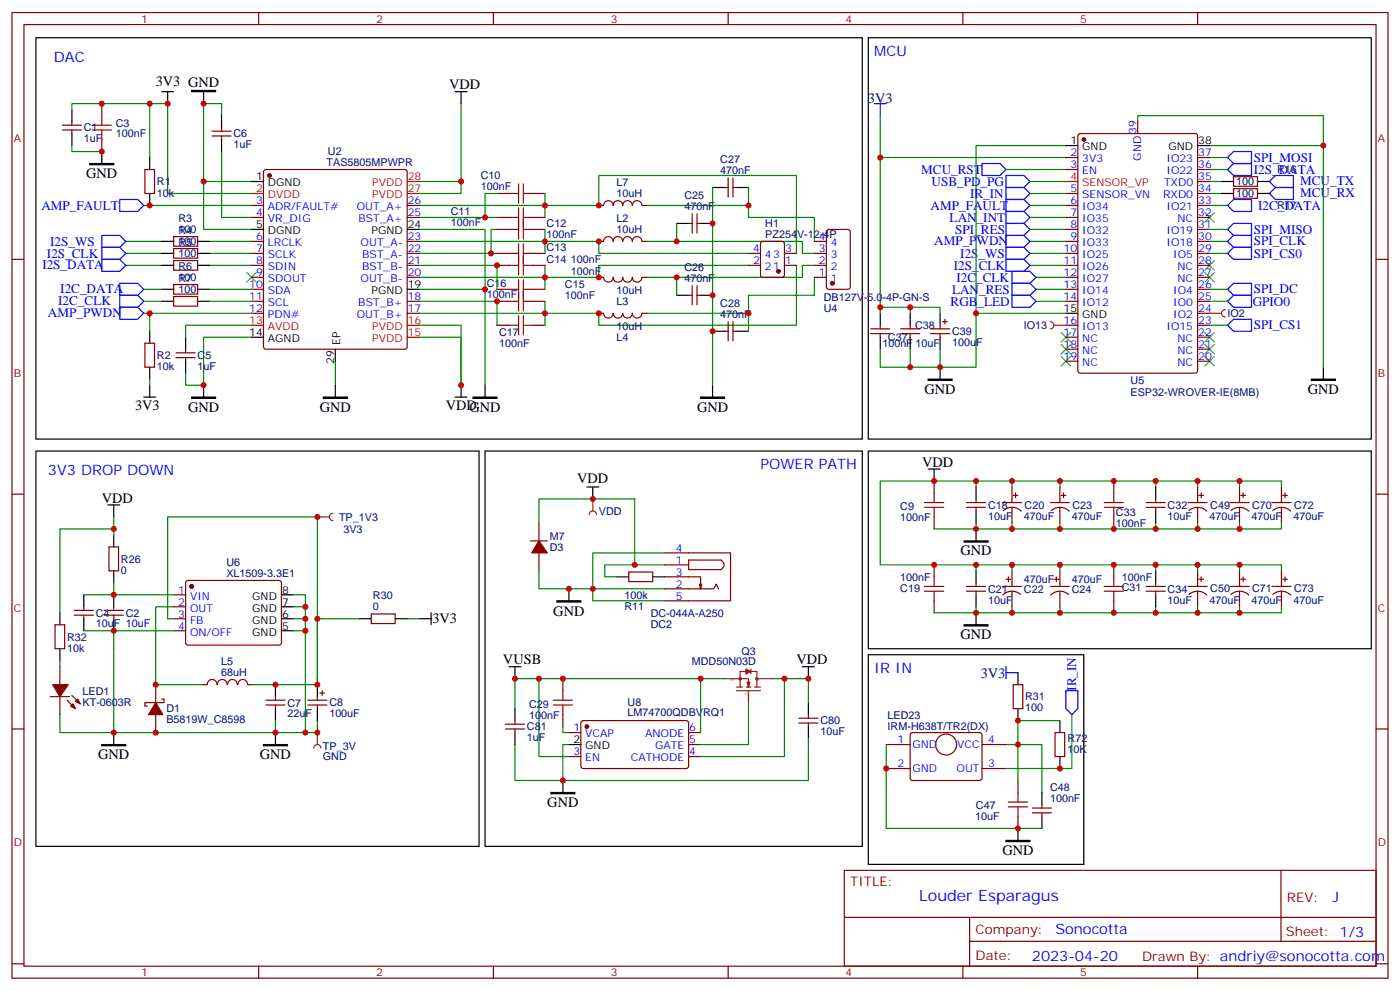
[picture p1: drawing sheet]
<svg xmlns="http://www.w3.org/2000/svg" width="412mm" height="292mm" viewBox="0 0 412 292" stroke-linecap="round" stroke-linejoin="round" font-family="sans-serif">
<g fill="none" stroke="#870000" stroke-width=".35">
<path d="M3.5 3.7h405.4v284.3h-405.4zM7.1 7.2h398.2v277.3h-398.2zM76.2 3.7v3.5M145.3 3.7v3.5M214.5 3.7v3.5M283.6 3.7v3.5M352.8 3.7v3.5M18.3 38.3h5.7M18.3 36.9h5.7M21.2 35.8v1.1M21.2 38.3v1M30 30.5v3.5"/>
<path d="M62.4 38.6h5.7M65.3 37.6v1M317.7 39.5l.5-.2h33.9l.6 .5 .1 69.4-.5 .6-34.1 .1-.6-.5-.1-69.4zM335.1 35.8v3.5M30 41.1v3.5M42.7 49.9h2.8v7.1h-2.8zM62.4 40h5.7M65.3 40v1.1M77.8 50.1l.5-.2h40.9l.5 .2 .2 .5v51.5l-.2 .5-.5 .2h-40.9l-.5-.2-.2-.5v-51.5zM146.4 57h3.5M157 57h3.5M213.4 55.2h1.1"/>
<path d="M214.5 52.4v5.6M215.9 52.4v5.6M215.9 55.2h1.1M314 57h3.5M314 46.4h3.5M314 49.9h3.5M352.8 57h3.5M352.8 46.4h3.5M352.8 49.9h3.5M352.8 53.4h3.5M363.4 52h7v2.9h-7zM363.4 55.6h7v2.8h-7z"/>
<path d="M3.5 76.4h3.6M51.2 69.7h7v2.8h-7zM51.2 73.2h7v2.8h-7zM51.2 76.7h7v2.9h-7zM74.1 60.5h3.5M74.1 64h3.5M74.1 71.1h3.5M74.1 74.6h3.5M74.1 78.1h3.5M119.9 60.5h3.6M119.9 64h3.6M119.9 71.1h3.6"/>
<path d="M119.9 74.6h3.6M119.9 78.1h3.6M146.4 64h3.5M146.4 74.6h3.5M146.4 78.1h3.5M146.4 67.6h3.5M157 64h3.5M157 74.6h3.5M157 78.1h3.5M157 67.6h3.5M202.8 65.8h1.1M203.9 63v5.6"/>
<path d="M205.3 63v5.6M205.3 65.8h1.1M314 60.5h3.5M314 64h3.5M314 71.1h3.5M314 74.6h3.5M314 78.1h3.5M314 67.6h3.5M352.8 60.5h3.5M352.8 64h3.5M352.8 71.1h3.5M352.8 74.6h3.5"/>
<path d="M352.8 78.1h3.5M352.8 67.6h3.5M405.3 76.4h3.6M51.2 83.8h7v2.8h-7zM51.2 87.3h7v2.8h-7zM74.1 81.7h3.5M74.1 85.2h3.5M74.1 88.7h3.5M74.1 92.3h3.5M119.9 81.7h3.6M119.9 88.7h3.6M119.9 92.3h3.6"/>
<path d="M146.4 85.2h3.5M146.4 88.7h3.5M146.4 95.8h3.5M157 85.2h3.5M157 88.7h3.5M157 95.8h3.5M202.8 87h1.1M203.9 84.1v5.7M205.3 84.1v5.7M205.3 87h1.1M213.4 97.5h1.1M214.5 94.7v5.7"/>
<path d="M215.9 94.7v5.7M215.9 97.5h1.1M256.5 98.2h5.6M256.5 96.8h5.6M259.3 95.8v1M259.3 98.2v1.1M265.3 98.2h5.6M265.3 96.8h5.6M268.1 95.8v1M268.1 98.2v1.1M274.1 98.2h5.7M274.1 96.8h5.7"/>
<path d="M276.9 95.8v1M276.9 98.2v1.1M277.6 94.7h1.4M278.3 94v1.4M314 81.7h3.5M314 85.2h3.5M314 88.7h3.5M314 95.8h3.5M314 99.3h3.5M352.8 81.7h3.5M352.8 85.2h3.5M352.8 88.7h3.5"/>
<path d="M352.8 92.3h3.5M352.8 95.8h3.5M352.8 99.3h3.5M42.7 101.1h2.8v7h-2.8zM51.9 105.3h5.6M51.9 103.9h5.6M54.7 102.8v1.1M54.7 105.3v1.1M314 102.8h3.5M314 106.4h3.5M352.8 102.8h3.5M352.8 106.4h3.5"/>
<path d="M3.5 145.5h3.6M156.3 159.3h4.9M158.7 154v5.3M275.2 141.6v3.6M275.2 152.2v3.6M295.3 148h5.6M295.6 150.4a3.8 3.8 0 0 1 5.2 .1M298.1 143.4v4.6M298.1 149.4v4.6M298.4 145.9h1.5M299.2 145.2v1.4M309.4 148h5.6"/>
<path d="M309.7 150.4a3.8 3.8 0 0 1 5.2 .1M312.2 143.4v4.6M312.2 149.4v4.6M312.6 145.9h1.4M313.3 145.2v1.4M328.1 141.6v3.6M328.1 152.2v3.6M405.3 145.5h3.6M51.2 175.2h3.5M51.2 178.7h3.5M54.9 171.1l.5-.2 27.1 .1 .4 .6-.1 17.9-.6 .5-27.1-.1-.4-.6v-17.7zM158.7 162.8v5.3"/>
<path d="M185.2 168.5h7.1v2.8h-7.1zM275.2 166.3v3.6M275.2 176.9v3.5M295.3 172.7h5.6M296.3 170.6h1.4M297 169.9v1.4M298.1 168.1v4.6M298.1 174.1v4.6M300.6 175.1a3.8 3.8 0 0 0-5.2 .1M309.4 172.7h5.6M310.4 170.6h1.5M311.1 169.9v1.4"/>
<path d="M312.2 168.1v4.6M312.2 174.1v4.6M314.7 175.1a3.8 3.8 0 0 0-5.2 .1M328.1 166.3v3.6M328.1 176.9v3.5M51.2 182.2h3.5M51.2 185.7h3.5M3.5 214.7h3.6M78.3 207.6h5.7M78.3 206.2h5.7M81.1 205.1v1.1M81.1 207.6v1.1"/>
<path d="M405.3 214.7h3.6M248.7 256.3h156.6v28.2h-156.6zM377.3 256.3v20.9M248.7 270.1h156.5M285.6 277.2h119.6M285.6 270.1v14.2M3.5 283.8h3.6M76.2 284.5v3.5M145.3 284.5v3.5M214.5 284.5v3.5M283.6 284.5v3.5M352.8 284.5v3.5"/>
<path d="M405.3 283.8h3.6"/>
</g>
<g fill="none" stroke="#000" stroke-width=".35">
<path d="M10.6 11.1h243.4v118.2h-243.4zM255.8 11.1h148.1v118.2h-148.1zM21.2 32.3v3.5M21.2 39.3v3.6M47.6 27h3.6M49.4 27v3.5M60 27v3.5M65.3 34v3.6M134.1 27h3.5M135.8 27v3.5M30 44.6v3.6M44.1 46.4v3.5"/>
<path d="M44.1 57v3.5M65.3 41.1v3.5M74.1 53.4h3.5M209.9 55.2h3.5M217 55.2h3.5M314 42.9h3.5M352.8 42.9h3.5M359.8 53.4h3.6M359.8 57h3.6M370.4 53.4h3.5M370.4 57h3.5M47.6 71.1h3.6"/>
<path d="M47.6 74.6h3.6M47.6 78.1h3.6M58.2 71.1h3.5M58.2 74.6h3.5M58.2 78.1h3.5M74.1 67.6h3.5M119.9 67.6h3.6M199.3 65.8h3.5M206.4 65.8h3.5M44.1 97.5v3.6M47.6 85.2h3.6M47.6 88.7h3.6"/>
<path d="M54.7 99.3v3.5M58.2 85.2h3.5M58.2 88.7h3.5M74.1 99.3h3.5M119.9 85.2h3.6M199.3 87h3.5M206.4 87h3.5M209.9 97.5h3.5M217 97.5h3.5M259.3 92.3v3.5M259.3 99.3v3.5M268.1 92.3v3.5"/>
<path d="M268.1 99.3v3.5M276.9 92.3v3.5M276.9 99.3v3.5M314 92.3h3.5M42.3 116.9h3.6M44.1 108.1v3.6M44.1 113.4v3.5M54.7 106.4v3.5M60 113.4v3.5M98.8 102.8v3.6M98.8 113.4v3.5M134.1 116.9h3.5"/>
<path d="M135.8 113.4v3.5M142.9 113.4v3.5M209.9 113.4v3.5M276.9 108.1v3.6M389.8 108.1v3.6M10.6 132.8h130.5v116.4h-130.5zM142.9 132.8h111.1v116.4h-111.1zM255.8 132.8h148.1v58.2h-148.1zM273.4 138.1h3.5M275.2 138.1v3.5M172.9 143.4h3.5M174.6 143.4v3.5"/>
<path d="M287.5 155.8v3.5M82.9 178.7h3.5M82.9 175.2h3.5M181.7 169.9h3.5M192.3 169.9h3.5M82.9 182.2h3.5M82.9 185.7h3.5M123.5 182.2h3.5M127 180.4v3.6M287.5 180.4v3.6M33.5 215.7v3.6M81.1 201.6v3.5"/>
<path d="M81.1 208.7v3.5M81.1 215.7v3.6"/>
</g>
<g fill="none" stroke="#008700" stroke-width=".35">
<path d="M44.1 30.5h-22.9v1.8M65.3 34v-3.5h-5.3v22.9h14.1M135.8 30.5v26.5h-12.3M259.3 34v12.4h54.7M335.1 35.8v-1.8h54.7v74.1M21.2 42.9v1.7h8.8M44.1 46.4v-15.9h5.3v26.5h24.7M60 53.4v14.2h14.1M65.3 44.6v19.4h8.8M123.5 53.4h12.3M146.4 57h-3.5v7M160.5 57v7"/>
<path d="M209.9 55.2v58.2M220.5 55.2v5.3M259.3 46.4v45.9M296.3 49.9h17.7M314 42.9h-26.5v49.4M356.3 46.4h5.3M356.3 53.4h3.5M356.3 57h3.5M356.3 42.9h33.5M356.3 49.9h5.3M37 78.1h10.6M37 74.6h10.6"/>
<path d="M37 71.1h10.6M42.3 60.5h31.8M61.7 78.1h12.4M61.7 74.6h12.4M61.7 71.1h12.4M123.5 74.6h22.9M123.5 71.1h52.9v3.5h44.1M123.5 60.5h52.9v-8.8h58.2v22.9M123.5 67.6h19.4v17.6M123.5 78.1h22.9v7.1M123.5 64h22.9M146.4 67.6h-1.8v7"/>
<path d="M160.5 67.6v7M160.5 78.1v7.1M190.5 71.1h45.9v3.5h3.5M190.5 60.5h30v3.5h19.4v7.1M199.3 65.8v5.3M220.5 78.1h-44.1v3.6h-52.9M234.6 78.1v17.7h-58.2v-3.5h-52.9M239.9 78.1h-3.5v3.6h-45.9M303.4 71.1h10.6M303.4 78.1h10.6M303.4 74.6h10.6M303.4 64h10.6"/>
<path d="M303.4 60.5h10.6M303.4 67.6h10.6M356.3 74.6h5.3M356.3 71.1h5.3M356.3 60.5h5.3M356.3 67.6h5.3M42.3 92.3h31.8M42.3 85.2h5.3M42.3 88.7h5.3M44.1 92.3v5.2M61.7 85.2h12.4M61.7 88.7h12.4"/>
<path d="M74.1 99.3h-14.1v14.1h-5.3v-3.5M74.1 95.8h-19.4v3.5M123.5 88.7h22.9v7.1M123.5 95.8h12.3v17.6v-14.1h-12.3M123.5 85.2h19.4v28.2M160.5 88.7v7.1M199.3 81.7v5.3M220.5 92.3v5.2M239.9 81.7v5.3h-19.4v5.3h-30M259.3 90.5h8.8v1.8M268.1 90.5h8.8v1.8M305.2 85.2h8.8"/>
<path d="M305.2 88.7h8.8M305.2 81.7h8.8M314 92.3h-26.5v15.8h-10.6v-5.3M356.3 85.2h5.3M356.3 88.7h5.3M356.3 95.8h5.3M44.1 111.7v1.7M98.8 106.4v7M259.3 102.8v5.3h8.8M268.1 102.8v5.3h8.8M33.5 152.2v1.8M158.7 154v-7.1h28.3v19.4h8.8"/>
<path d="M287.5 141.6v1.8M287.5 154v1.8M298.1 154v1.8h-22.9M298.1 143.4v-1.8h-38.8v24.7h28.2v1.8M298.1 141.6h14.1v1.8M312.2 154v1.8h-14.1M312.2 141.6h28.2v1.8M340.4 154v1.8h-28.2M24.7 175.2h26.5M51.2 178.7h-5.3v22.9h14.1M86.4 175.2h3.6v40.5M86.4 178.7h3.6"/>
<path d="M158.7 168.1v5.3h37.1M287.5 166.3h10.6v1.8M287.5 178.7v1.7h-12.3M298.1 166.3h14.1v1.8M298.1 178.7v1.7h-10.6M312.2 178.7v1.7h-14.1M312.2 166.3h28.2v1.8M340.4 178.7v1.7h-28.2M24.7 185.7h26.5M33.5 185.7v30h47.6M49.4 182.2h1.8M86.4 182.2h3.6"/>
<path d="M86.4 185.7h3.6M93.5 182.2v19.4h-19.4M81.1 212.2v3.5M93.5 212.2v3.5h-12.4"/>
</g>
<g fill="none" stroke="#00f" stroke-width=".35">
<path d="M257.5 30.5h3.6M259.3 30.5v3.5M35.3 58.7h5.3l1.7 1.8-1.7 1.8h-5.3zM289.3 48.2h5.3l1.7 1.7-1.7 1.8h-5.3zM296.3 58.7h5.3l1.8 1.8-1.8 1.8h-5.3zM361.6 46.4l1.8-1.8h5.3v3.6h-5.3zM361.6 49.9l1.8-1.7h5.3v3.5h-5.3zM373.9 57l1.8-1.8h5.3v3.5h-5.3zM373.9 53.4l1.8-1.7h5.3v3.5h-5.3zM30 76.4h5.3l1.7 1.7-1.7 1.8h-5.3zM30 72.8h5.3l1.7 1.8-1.7 1.8h-5.3zM30 69.3h5.3l1.7 1.8-1.7 1.7h-5.3z"/>
<path d="M296.3 65.8h5.3l1.8 1.8-1.8 1.7h-5.3zM296.3 76.4h5.3l1.8 1.7-1.8 1.8h-5.3zM296.3 72.8h5.3l1.8 1.8-1.8 1.8h-5.3zM296.3 69.3h5.3l1.8 1.8-1.8 1.7h-5.3zM296.3 62.3h5.3l1.8 1.7-1.8 1.8h-5.3zM298.1 79.9h5.3l1.8 1.8-1.8 1.7h-5.3zM361.6 74.6l1.8-1.8h5.3v3.6h-5.3zM361.6 71.1l1.8-1.8h5.3v3.5h-5.3zM361.6 60.5l1.8-1.8h5.3v3.6h-5.3zM361.6 67.6l1.8-1.8h5.3v3.5h-5.3zM35.3 90.5h5.3l1.7 1.8-1.7 1.7h-5.3zM35.3 87h5.3l1.7 1.7-1.7 1.8h-5.3z"/>
<path d="M35.3 83.4h5.3l1.7 1.8-1.7 1.8h-5.3zM298.1 87h5.3l1.8 1.7-1.8 1.8h-5.3zM298.1 83.4h5.3l1.8 1.8-1.8 1.8h-5.3zM361.6 85.2l1.8-1.8h5.3v3.6h-5.3zM361.6 95.8l1.8-1.8h5.3v3.5h-5.3zM361.6 88.7l1.8-1.7h5.3v3.5h-5.3z"/>
</g>
<path d="M56.4 26.6h7.1v.4h-7.1zM26.5 48.2h7v.3h-7zM56.4 116.9h7.1v.4h-7.1zM95.2 116.9h7.1v.4h-7.1zM139.3 116.9h7.1v.4h-7.1zM206.4 116.9h7v.4h-7zM273.4 111.7h7.1v.3h-7.1zM386.3 111.7h7v.3h-7zM284 159.3h7v.3h-7zM284 184h7v.3h-7zM30 219.3h7v.3h-7zM77.6 219.3h7.1v.3h-7.1z" fill="#000" stroke="#000" stroke-width=".35"/>
<g fill="none" stroke="#3c3" stroke-width=".35">
<path d="M354.9 62.6l2.8 2.8M354.9 76.7l2.8 2.9M357.7 62.6l-2.8 2.8M357.7 76.7l-2.8 2.9M72.7 80.3l2.8 2.8M75.5 80.3l-2.8 2.8M312.6 97.9l2.8 2.8M315.4 97.9l-2.8 2.8M354.9 97.9l2.8 2.8M354.9 80.3l2.8 2.8M357.7 97.9l-2.8 2.8M357.7 80.3l-2.8 2.8"/>
<path d="M312.6 105l2.8 2.8M312.6 101.4l2.8 2.8M315.4 105l-2.8 2.8M315.4 101.4l-2.8 2.8M354.9 101.4l2.8 2.8M354.9 105l2.8 2.8M357.7 101.4l-2.8 2.8M357.7 105l-2.8 2.8"/>
</g>
<g fill="#870000" stroke="#870000" stroke-width=".35">
<path d="M158.7 159.3l2.5 3.5h-4.6z"/>
<circle cx="79.4" cy="51.7" r=".53"/>
<circle cx="319.3" cy="41.1" r=".53"/>
<circle cx="56.4" cy="172.7" r=".53"/>
</g>
<path d="M74.1 57h3.5M119.9 57h3.6M119.9 53.4h3.6M314 53.4h3.5M74.1 95.8h3.5M119.9 95.8h3.6M119.9 99.3h3.6" fill="none" stroke="#f00" stroke-width=".35"/>
<g fill="none" stroke="#a10000" stroke-width=".35">
<path d="M27.2 38.3h5.6M27.2 36.9h5.6M30 34v2.9M30 38.3v2.8M149.9 57h2.9M152.8 54.2v5.6M154.2 57h2.8M154.2 54.2v5.6M149.9 64h2.9M149.9 74.6h2.9M149.9 67.6h2.9M149.9 78.1h2.9"/>
<path d="M152.8 61.2v9.2M152.8 71.8v9.2M154.2 61.2v9.2M154.2 71.8v9.2M154.2 64h2.8M154.2 74.6h2.8M154.2 67.6h2.8M154.2 78.1h2.8M149.9 88.7h2.9M149.9 95.8h2.9M149.9 85.2h2.9M152.8 82.4v9.1"/>
<path d="M152.8 93v5.6M154.2 82.4v9.1M154.2 93v5.6M154.2 88.7h2.8M154.2 95.8h2.8M154.2 85.2h2.8M272.3 149.4h5.7M272.3 148h5.7M275.2 145.2v2.8M275.2 149.4v2.8M325.3 149.4h5.6M325.3 148h5.6"/>
<path d="M328.1 145.2v2.8M328.1 149.4v2.8M272.3 172.7h5.7M272.3 174.1h5.7M275.2 169.9v2.8M275.2 174.1v2.8M325.3 172.7h5.6M325.3 174.1h5.6M328.1 169.9v2.8M328.1 174.1v2.8"/>
</g>
<path d="M93.5 152.2h3.5M98.1 151.2a1.06 1.06 0 0 0-1.1 1 1.06 1.06 0 0 0 1.1 1.1" fill="none" stroke="#8c2424" stroke-width=".35"/>
<circle cx="93.5" cy="152.2" r=".18" fill="#8c2424"/>
<path d="M93.5 215.7v3.6M92.4 220.3a1.06 1.06 0 0 1 1.1-1 1.06 1.06 0 0 1 1 1" fill="none" stroke="#8c2424" stroke-width=".35"/>
<circle cx="93.5" cy="215.7" r=".18" fill="#8c2424"/>
<g fill="none" stroke="#008700" stroke-width=".35">
<path d="M303.4 57h10.6M33.5 155.8h-15.9v24.6M33.5 154v3.5M340.4 141.6h12.4v1.8M352.8 154v1.8h-12.4M352.8 141.6h12.3v1.8M365.1 141.6h12.4v1.8M365.1 154v1.8M377.5 154v1.8h-24.7M33.5 171.6v3.6M187 166.3h-8.8v3.6h3.5M340.4 166.3h12.4v1.8"/>
<path d="M352.8 178.7v1.7h-12.4M352.8 166.3h12.3v1.8M365.1 166.3h12.4v1.8M365.1 178.7v1.7h-12.3M377.5 178.7v1.7h-12.4M17.6 194.6v1.7M49.4 182.2v-30h44.1v30h12.3M93.5 182.2v19.4M119.9 182.2h3.6M17.6 210.4v5.3h15.9"/>
</g>
<path d="M31.7 148.7h3.6M33.5 148.7v3.5M33.5 157.5v3.5M33.5 168.1v3.5M17.6 180.4v3.6M17.6 191v3.6M105.8 182.2h3.6M116.4 182.2h3.5" fill="none" stroke="#000" stroke-width=".35"/>
<g fill="none" stroke="#870000" stroke-width=".35">
<path d="M220.5 78.1h3.5M220.5 74.6h3.5M224.2 71.3l.5-.2h5.7l.6 .4 .1 9.5-.5 .6-5.9 .1-.6-.5-.1-9.4zM231.1 78.1h3.5M231.1 74.6h3.5M239.9 78.1h3.5M239.9 74.6h3.5M239.9 71.1h3.5M243.7 67.8l.4-.2h5.7l.6 .4 .1 16.5-.5 .6-5.9 .1-.6-.5-.1-16.4zM239.9 81.7h3.5M350 148h5.6M350.2 150.4a3.8 3.8 0 0 1 5.3 .1"/>
<path d="M352.8 143.4v4.6M352.8 149.4v4.6M353.1 145.9h1.4M353.8 145.2v1.4M362.3 148h5.6M362.6 150.4a3.8 3.8 0 0 1 5.2 .1M365.1 143.4v4.6M365.1 149.4v4.6M365.5 145.9h1.4M366.2 145.2v1.4M374.6 148h5.7M374.9 150.4a3.8 3.8 0 0 1 5.3 .1"/>
<path d="M377.5 143.4v4.6M377.5 149.4v4.6M377.8 145.9h1.4M378.5 145.2v1.4M32.1 161h2.8v7.1h-2.8zM195.8 162.8h19.4v14.1h-19.4M195.8 169.9h10.6v3.5M195.8 173.4h14.5l.7-1.4 .7 1.4M195.8 166.3h7M202.8 164.9h9.6l.6 .6a1.64 1.64 0 0 1-.6 2.2h-9.6zM206 172l.4 1.4M206.7 172l-.3 1.4"/>
<path d="M350 172.7h5.6M350.2 175.1a3.8 3.8 0 0 1 5.3 .1M352.8 168.1v4.6M352.8 174.1v4.6M353.1 170.6h1.4M353.8 169.9v1.4M362.3 172.7h5.6M362.6 175.1a3.8 3.8 0 0 1 5.2 .1M365.1 168.1v4.6M365.1 174.1v4.6M365.5 170.6h1.4M366.2 169.9v1.4"/>
<path d="M374.6 172.7h5.7M374.9 175.1a3.8 3.8 0 0 1 5.3 .1M377.5 168.1v4.6M377.5 174.1v4.6M377.8 170.6h1.4M378.5 169.9v1.4M16.2 184h2.8v7h-2.8zM17.6 196.3v5.3M109.4 180.8h7v2.8h-7zM14.8 205.1h5.7M17.6 205.1v5.3M19.8 206.2l2.4 2.5"/>
<path d="M21.2 204.8l2.4 2.5"/>
</g>
<g fill="#870000" stroke="#870000" stroke-width=".35">
<path d="M20.8 208l.7-.7 .7 1.4z"/>
<path d="M22.2 206.6l.7-.8 .7 1.5z"/>
<path d="M15.5 201.6h4.6l-2.5 3.5z"/>
<circle cx="229.3" cy="79.9" r=".53"/>
<circle cx="245.2" cy="83.4" r=".53"/>
</g>
<path d="M296.3 55.2h5.3l1.8 1.8-1.8 1.7h-5.3z" fill="none" stroke="#00f" stroke-width=".35"/>
<path d="M309.4 94.7a1.06 1.06 0 0 1 1 1.1 1.06 1.06 0 0 1-1 1M310.4 95.8h3.6" fill="none" stroke="#8c2424" stroke-width=".35"/>
<circle cx="314" cy="95.8" r=".18" fill="#8c2424"/>
<path d="M356.3 92.3h3.5M360.9 91.2a1.06 1.06 0 0 0-1.1 1.1 1.06 1.06 0 0 0 1.1 1" fill="none" stroke="#8c2424" stroke-width=".35"/>
<circle cx="356.3" cy="92.3" r=".18" fill="#8c2424"/>
<g fill="none" stroke="#870000" stroke-width=".35">
<path d="M176.4 71.1h1.4a1.41 1.41 0 0 1 1.4-1.4 1.41 1.41 0 0 1 1.4 1.4 1.41 1.41 0 0 1 1.4-1.4 1.41 1.41 0 0 1 1.4 1.4 1.41 1.41 0 0 1 1.5-1.4 1.41 1.41 0 0 1 1.4 1.4 1.41 1.41 0 0 1 1.4-1.4 1.41 1.41 0 0 1 1.4 1.4h1.4M176.4 60.5h1.4M177.8 60.5a1.41 1.41 0 0 1 1.4-1.4 1.41 1.41 0 0 1 1.4 1.4M180.6 60.5a1.41 1.41 0 0 1 1.4-1.4 1.41 1.41 0 0 1 1.4 1.4M183.4 60.5a1.41 1.41 0 0 1 1.5-1.4 1.41 1.41 0 0 1 1.4 1.4M186.3 60.5a1.41 1.41 0 0 1 1.4-1.4 1.41 1.41 0 0 1 1.4 1.4h1.4M176.4 81.7h1.4a1.41 1.41 0 0 0 1.4 1.4 1.41 1.41 0 0 0 1.4-1.4 1.41 1.41 0 0 0 1.4 1.4 1.41 1.41 0 0 0 1.4-1.4 1.41 1.41 0 0 0 1.5 1.4 1.41 1.41 0 0 0 1.4-1.4 1.41 1.41 0 0 0 1.4 1.4 1.41 1.41 0 0 0 1.4-1.4h1.4M176.4 92.3h1.4a1.41 1.41 0 0 0 1.4 1.4 1.41 1.41 0 0 0 1.4-1.5 1.41 1.41 0 0 0 1.4 1.5 1.41 1.41 0 0 0 1.4-1.5 1.41 1.41 0 0 0 1.5 1.5 1.41 1.41 0 0 0 1.4-1.5 1.41 1.41 0 0 0 1.4 1.5 1.41 1.41 0 0 0 1.4-1.5l1.4 .1M284.7 149.4h5.6M284.7 148h5.6M287.5 146.9v1.1M287.5 149.4v1.1"/>
<path d="M337.6 149.4h5.7M337.6 148h5.7M340.4 146.9v1.1M340.4 149.4v1.1M21.9 179.7h5.6M24.7 178.7v1M30.7 179.7h5.6M33.5 178.7v1M284.7 174.1h5.6M284.7 172.7h5.6M287.5 171.6v1.1M287.5 174.1v1.1"/>
<path d="M337.6 174.1h5.7M337.6 172.7h5.7M340.4 171.6v1.1M340.4 174.1v1.1M21.9 181.2h5.6M24.7 181.2v1M30.7 181.2h5.6M33.5 181.2v1M165.8 199.8v3.6M45.9 201.6v5.3M45.9 210.4v5.3M47.6 205.8h.7v1.1h-5.6v1.1h.7"/>
<path d="M60 201.6h1M61.1 201.6a1.41 1.41 0 0 1 1.4-1.5 1.41 1.41 0 0 1 1.4 1.5M64.1 201.6a1.41 1.41 0 0 1 1.4-1.5 1.41 1.41 0 0 1 1.4 1.5M67.1 201.6a1.41 1.41 0 0 1 1.4-1.5 1.41 1.41 0 0 1 1.4 1.5M70.1 201.6a1.41 1.41 0 0 1 1.4-1.5 1.41 1.41 0 0 1 1.4 1.5M73 201.6h1.1M90.7 206.2h5.6M90.7 207.6h5.6M93.5 205.1v1.1M93.5 207.6v1.1M94.2 204.1h1.4M94.9 203.4v1.4"/>
<path d="M165.8 210.4v3.6M167.6 215.7h3.5M171.3 212.4l.5-.2 30.6 .1 .4 .6v13l-.7 .4-30.6-.1-.4-.6v-12.7zM202.8 219.3h3.6M202.8 215.7h3.6M235.3 212.9h5.6M235.3 211.5h5.6M238.1 210.4v1.1M238.1 212.9v1.1M261.1 219.3h7M268.3 215.9l.5-.2 20 .1 .5 .6-.1 13-.6 .4h-20.1l-.4-.7v-12.7zM289.3 219.3h7"/>
<path d="M298.4 201.6h2.9v7.1h-2.9zM310.8 215.7h2.8v7.1h-2.8zM167.6 222.8h3.5M202.8 222.8h3.6M261.1 226.3h7M289.3 226.3h7M299.9 229.8v3.6M304.1 237.9h5.6M304.1 239.4h5.6M306.9 236.9v1M306.9 239.4v1M299.9 240.4v3.5"/>
<circle cx="278.7" cy="219.3" r="3.1"/>
</g>
<g fill="#870000" stroke="#870000" stroke-width=".35">
<path d="M45.9 206.9l2.1 3.5h-4.3z"/>
<circle cx="172.9" cy="214" r=".53"/>
</g>
<g fill="none" stroke="#000" stroke-width=".35">
<path d="M287.5 143.4v3.5M287.5 150.5v3.5M340.4 143.4v3.5M340.4 150.5v3.5M24.7 175.2v3.5M33.5 175.2v3.5M167.6 173.4v3.5M287.5 168.1v3.5M287.5 175.2v3.5M340.4 168.1v3.5M340.4 175.2v3.5M24.7 182.2v3.5"/>
<path d="M33.5 182.2v3.5M149.9 196.3h3.6M151.7 196.3v3.5M236.4 196.3h3.5M238.1 196.3v3.5M255.8 192.8h63.5v61.7h-63.5zM299.9 198.1v3.5M93.5 201.6v3.5M93.5 208.7v3.5M167.6 219.3h3.5M238.1 206.9v3.5M238.1 214v3.5"/>
<path d="M299.9 208.7v3.5M312.2 212.2v3.5M165.8 229.8v3.6M306.9 233.4v3.5M312.2 222.8v3.5M299.9 243.9v3.6M306.9 240.4v3.5"/>
</g>
<g fill="none" stroke="#008700" stroke-width=".35">
<path d="M303.4 53.4h10.6M195.8 162.8h-21.2v14.1h21.2M158.7 199.8h-7v8.9M206.4 199.8h-47.7v23h8.9M213.4 199.8h-7v15.9M227.5 199.8h3.6v23h-24.7M231.1 199.8h7v7.1M151.7 219.3v10.5h14.1M165.8 214v1.7h1.8M220.5 206.9v12.4h-14.1M238.1 217.5v12.3h-72.3v-10.5h1.8M261.1 219.3v24.6h45.8"/>
<path d="M296.3 219.3h10.6v14.1M312.2 212.2h-12.3v17.6M315.7 210.4v15.9h-19.4"/>
</g>
<path d="M296.3 51.7h5.3l1.8 1.7-1.8 1.8h-5.3zM296.3 198.1h3.6M296.3 196.3v3.5M314 203.4h3.5v5.3l-1.8 1.7-1.7-1.7z" fill="none" stroke="#00f" stroke-width=".35"/>
<path d="M163 207.6h5.6M163 206.2h5.6M165.8 203.4v2.8M165.8 207.6v2.8M297 237.6h5.7M297 236.2h5.7M299.9 233.4v2.8M299.9 237.6v2.8" fill="none" stroke="#a10000" stroke-width=".35"/>
<path d="M164 176.9h7.1v.4h-7.1zM162.3 233.4h7v.3h-7zM296.3 247.5h7.1v.3h-7.1z" fill="#000" stroke="#000" stroke-width=".35"/>
<g fill="none" stroke="#8c2424" stroke-width=".35">
<path d="M173.6 151.5a1.06 1.06 0 0 1 1-1 1.06 1.06 0 0 1 1.1 1M174.6 146.9v3.6M213.4 199.8h7.1v2.5M219.8 197l1.4 .7-1.4 .7zM219.8 197.4l.7 .3M220.1 197.7h-2.1v4.6M220.1 197.4l.4 .3M220.5 197.7h2.5v4.6M220.5 197.7l-.7 .4M220.5 197.7l-.4 .4M221.2 197v1.4M223 199.8h4.5"/>
<path d="M217 202.3h1.7M217 203.4h7M219.8 202.3h1.4M220.1 200.9l.4 1.4M220.1 200.9h.7M220.1 200.9l.4 1.1 .3-1.1M220.1 200.9l.4 .7M220.5 203.4v3.5M220.8 200.9l-.3 1.4M222.2 202.3h1.8"/>
<circle cx="218" cy="199.8" r=".35"/>
<circle cx="223" cy="199.8" r=".35"/>
</g>
<circle cx="174.6" cy="146.9" r=".18" fill="#8c2424"/>
<path d="M148.9 214.7h5.6M148.9 213.3h5.6M151.7 212.2v1.1M151.7 214.7v1" fill="none" stroke="#870000" stroke-width=".35"/>
<path d="M151.7 208.7v3.5M151.7 215.7v3.6" fill="none" stroke="#000" stroke-width=".35"/>
<g fill="#c00">
<circle cx="60" cy="30.5" r=".88"/>
<circle cx="160.5" cy="60.5" r=".88"/>
<circle cx="160.5" cy="71.1" r=".88"/>
<circle cx="160.5" cy="81.7" r=".88"/>
<circle cx="160.5" cy="92.3" r=".88"/>
<circle cx="49.4" cy="30.5" r=".88"/>
<circle cx="142.9" cy="85.2" r=".88"/>
<circle cx="60" cy="53.4" r=".88"/>
<circle cx="174.6" cy="146.9" r=".88"/>
<circle cx="44.1" cy="60.5" r=".88"/>
<circle cx="81.1" cy="201.6" r=".88"/>
<circle cx="93.5" cy="201.6" r=".88"/>
<circle cx="60" cy="113.4" r=".88"/>
<circle cx="44.1" cy="92.3" r=".88"/>
<circle cx="220.5" cy="92.3" r=".88"/>
<circle cx="199.3" cy="81.7" r=".88"/>
<circle cx="199.3" cy="71.1" r=".88"/>
<circle cx="220.5" cy="60.5" r=".88"/>
<circle cx="209.9" cy="87" r=".88"/>
<circle cx="209.9" cy="65.8" r=".88"/>
<circle cx="209.9" cy="97.5" r=".88"/>
<circle cx="30" cy="44.6" r=".88"/>
<circle cx="44.1" cy="30.5" r=".88"/>
<circle cx="30" cy="30.5" r=".88"/>
<circle cx="142.9" cy="64" r=".88"/>
<circle cx="144.6" cy="74.6" r=".88"/>
<circle cx="146.4" cy="88.7" r=".88"/>
<circle cx="146.4" cy="78.1" r=".88"/>
<circle cx="187" cy="166.3" r=".88"/>
<circle cx="81.1" cy="215.7" r=".88"/>
<circle cx="33.5" cy="215.7" r=".88"/>
<circle cx="90" cy="215.7" r=".88"/>
<circle cx="287.5" cy="155.8" r=".88"/>
<circle cx="287.5" cy="141.6" r=".88"/>
<circle cx="275.2" cy="141.6" r=".88"/>
<circle cx="298.1" cy="141.6" r=".88"/>
<circle cx="298.1" cy="155.8" r=".88"/>
<circle cx="135.8" cy="53.4" r=".88"/>
<circle cx="275.2" cy="166.3" r=".88"/>
<circle cx="287.5" cy="166.3" r=".88"/>
<circle cx="298.1" cy="166.3" r=".88"/>
<circle cx="287.5" cy="180.4" r=".88"/>
<circle cx="298.1" cy="180.4" r=".88"/>
<circle cx="135.8" cy="113.4" r=".88"/>
<circle cx="312.2" cy="166.3" r=".88"/>
<circle cx="312.2" cy="180.4" r=".88"/>
<circle cx="312.2" cy="155.8" r=".88"/>
<circle cx="328.1" cy="155.8" r=".88"/>
<circle cx="312.2" cy="141.6" r=".88"/>
<circle cx="328.1" cy="141.6" r=".88"/>
<circle cx="287.5" cy="92.3" r=".88"/>
<circle cx="389.8" cy="42.9" r=".88"/>
<circle cx="268.1" cy="90.5" r=".88"/>
<circle cx="268.1" cy="108.1" r=".88"/>
<circle cx="276.9" cy="108.1" r=".88"/>
<circle cx="259.3" cy="90.5" r=".88"/>
<circle cx="259.3" cy="46.4" r=".88"/>
<circle cx="90" cy="178.7" r=".88"/>
<circle cx="90" cy="182.2" r=".88"/>
<circle cx="90" cy="185.7" r=".88"/>
<circle cx="33.5" cy="175.2" r=".88"/>
<circle cx="33.5" cy="185.7" r=".88"/>
<circle cx="93.5" cy="152.2" r=".88"/>
<circle cx="93.5" cy="182.2" r=".88"/>
<circle cx="340.4" cy="141.6" r=".88"/>
<circle cx="340.4" cy="155.8" r=".88"/>
<circle cx="33.5" cy="155.8" r=".88"/>
<circle cx="352.8" cy="141.6" r=".88"/>
<circle cx="365.1" cy="141.6" r=".88"/>
<circle cx="352.8" cy="166.3" r=".88"/>
<circle cx="365.1" cy="166.3" r=".88"/>
<circle cx="352.8" cy="155.8" r=".88"/>
<circle cx="365.1" cy="155.8" r=".88"/>
<circle cx="352.8" cy="180.4" r=".88"/>
<circle cx="365.1" cy="180.4" r=".88"/>
<circle cx="176.4" cy="60.5" r=".88"/>
<circle cx="176.4" cy="71.1" r=".88"/>
<circle cx="176.4" cy="81.7" r=".88"/>
<circle cx="176.4" cy="92.3" r=".88"/>
<circle cx="45.9" cy="201.6" r=".88"/>
<circle cx="45.9" cy="215.7" r=".88"/>
<circle cx="261.1" cy="226.3" r=".88"/>
<circle cx="299.9" cy="219.3" r=".88"/>
<circle cx="312.2" cy="226.3" r=".88"/>
<circle cx="299.9" cy="212.2" r=".88"/>
<circle cx="299.9" cy="243.9" r=".88"/>
<circle cx="93.5" cy="215.7" r=".88"/>
<circle cx="206.4" cy="199.8" r=".88"/>
<circle cx="165.8" cy="199.8" r=".88"/>
<circle cx="165.8" cy="229.8" r=".88"/>
<circle cx="231.1" cy="199.8" r=".88"/>
<circle cx="158.8" cy="199.8" r=".88"/>
<circle cx="151.7" cy="199.8" r=".88"/>
<circle cx="340.4" cy="166.3" r=".88"/>
<circle cx="340.4" cy="180.4" r=".88"/>
<circle cx="328.1" cy="166.3" r=".88"/>
<circle cx="328.1" cy="180.4" r=".88"/>
<circle cx="167.6" cy="173.4" r=".88"/>
<circle cx="174.6" cy="173.4" r=".88"/>
<circle cx="238.1" cy="199.8" r=".88"/>
</g>
<text font-size="4.6" fill="#00f" x="270.8" y="265.3">Louder Esparagus</text>
<g font-size="4.2" fill="#00f">
<text x="257.5" y="16.4">MCU</text>
<text x="15.9" y="18.2">DAC</text>
<text x="14.1" y="139.9">3V3 DROP DOWN</text>
<text x="224" y="138.1">POWER PATH</text>
<text x="257.5" y="198.1">IR IN</text>
<text x="392.5" y="265.6">J</text>
<text x="310.9" y="275.1">Sonocotta</text>
<text x="304" y="282.9">2023-04-20</text>
</g>
<g font-size="4.2">
<text x="45.9" y="25.2">3V3 GND</text>
<text x="132.3" y="26.3">VDD</text>
<text x="25.4" y="52.4">GND</text>
<text x="272.3" y="116">GND</text>
<text x="385.2" y="116">GND</text>
<text x="39.8" y="120.8">3V3</text>
<text x="55.4" y="121.2">GND</text>
<text x="94.2" y="121.2">GND</text>
<text x="131.3" y="120.8">VDD</text>
<text x="138.3" y="121.2">GND</text>
<text x="205.3" y="121.2">GND</text>
<text x="271.6" y="137.4">VDD</text>
<text x="170" y="142.3">VDD</text>
<text x="30" y="148">VDD</text>
<text x="282.9" y="163.5">GND</text>
<text x="127.4" y="183.6">3V3</text>
<text x="163" y="181.5">GND</text>
<text x="282.9" y="188.2">GND</text>
<text x="148.2" y="195.6">VUSB</text>
<text x="234.6" y="195.6">VDD</text>
<text x="28.9" y="223.5">GND</text>
<text x="76.6" y="223.5">GND</text>
<text x="161.2" y="237.6">GND</text>
<text x="295.3" y="251.7">GND</text>
</g>
<g font-size="4.2" fill="#000080">
<text x="255.7" y="30.2">3V3</text>
<text x="288.9" y="199.5">3V3</text>
</g>
<g font-size="3.9" fill="#00f">
<text x="369.4" y="47.6">SPI_MOSI</text>
<text x="271.4" y="51.2">MCU_RST</text>
<text x="369.4" y="51.1">I2S_DATA</text>
<text x="274.4" y="54.7">USB_PD_PG</text>
<text x="285.8" y="58.2">IR_IN</text>
<text x="383" y="54.6">MCU_TX</text>
<text x="383" y="58.1">MCU_RX</text>
<text x="12.2" y="61.7">AMP_FAULT</text>
<text x="274.1" y="61.8">AMP_FAULT</text>
<text x="279.7" y="65.3">LAN_INT</text>
<text x="370.6" y="61.7">I2C_DATA</text>
<text x="281.4" y="68.8">SPI_RES</text>
<text x="369.4" y="68.8">SPI_MISO</text>
<text x="13.8" y="75.9">I2S_CLK</text>
<text x="14.8" y="72.3">I2S_WS</text>
<text x="275.2" y="72.2">AMP_PWDN</text>
<text x="282.9" y="75.9">I2S_WS</text>
<text x="369.4" y="75.9">SPI_CS0</text>
<text x="369.4" y="72.3">SPI_CLK</text>
<text x="12.5" y="79.4">I2S_DATA</text>
<text x="281" y="79.4">I2S_CLK</text>
<text x="281.7" y="82.9">I2C_CLK</text>
<text x="17.2" y="90">I2C_CLK</text>
<text x="17.8" y="86.4">I2C_DATA</text>
<text x="280" y="90">RGB_LED</text>
<text x="280.4" y="86.5">LAN_RES</text>
<text x="369.4" y="86.4">SPI_DC</text>
<text x="14.1" y="93.5">AMP_PWDN</text>
<text x="369" y="90">GPIO0</text>
<text x="369.4" y="97">SPI_CS1</text>
<text x="317" y="203.4" transform="rotate(-90 317 203.4)">IR_IN</text>
</g>
<g font-size="3.9" fill="#800">
<text x="250.5" y="260.9">TITLE:</text>
<text x="379.1" y="265.6">REV:</text>
<text x="287.4" y="275.1">Company:</text>
<text x="378.7" y="275.7">Sheet: 1/3</text>
<text x="287.4" y="282.8">Date:</text>
<text x="336.4" y="282.8">Drawn By: andriy@sonocotta.com</text>
</g>
<g font-size="3.2" fill="#800">
<text x="41.6" y="6.7">1</text>
<text x="110.8" y="6.7">2</text>
<text x="179.9" y="6.7">3</text>
<text x="249.1" y="6.7">4</text>
<text x="318.2" y="6.7">5</text>
<text x="4.1" y="41.8">A</text>
<text x="405.9" y="41.8">A</text>
<text x="4.1" y="110.9">B</text>
<text x="405.9" y="110.9">B</text>
<text x="4.1" y="180.1">C</text>
<text x="405.9" y="180.1">C</text>
<text x="4.1" y="249.2">D</text>
<text x="405.9" y="249.2">D</text>
<text x="41.6" y="287.5">1</text>
<text x="110.8" y="287.5">2</text>
<text x="179.9" y="287.5">3</text>
<text x="249.1" y="287.5">4</text>
<text x="318.2" y="287.5">5</text>
</g>
<g font-size="3.2" fill="#000080">
<text x="24.7" y="41.9">1uF</text>
<text x="24.7" y="38.7">C1</text>
<text x="34.1" y="40.5">100nF</text>
<text x="34.1" y="37.3">C3</text>
<text x="68.8" y="40.5">C6</text>
<text x="68.8" y="43.7">1uF</text>
<text x="96.6" y="45.6">U2</text>
<text x="96.2" y="48.9">TAS5805MPWPR</text>
<text x="141.6" y="52.8">C10</text>
<text x="212.2" y="51.3">470nF</text>
<text x="212.2" y="48.1">C27</text>
<text x="376.2" y="51">R16</text>
<text x="46.2" y="57.9">10k</text>
<text x="46.2" y="54.6">R1</text>
<text x="141.6" y="56.1">100nF</text>
<text x="181.6" y="58">10uH</text>
<text x="181.6" y="54.8">L7</text>
<text x="201.6" y="58.7">C25</text>
<text x="364.1" y="54.6">100</text>
<text x="364.1" y="58.1">100</text>
<text x="52.6" y="65.4">R3</text>
<text x="132.8" y="63.4">C11</text>
<text x="181.6" y="65.4">L2</text>
<text x="201.6" y="61.9">470nF</text>
<text x="376.2" y="61.6">R17</text>
<text x="52.6" y="68.6">100</text>
<text x="52.6" y="68.9">R4</text>
<text x="132.8" y="66.7">100nF</text>
<text x="161" y="70.2">100nF</text>
<text x="161" y="67">C12</text>
<text x="181.6" y="68.6">10uH</text>
<text x="225.4" y="70">PZ254V-12-4P</text>
<text x="225.4" y="66.8">H1</text>
<text x="52.6" y="72.1">100</text>
<text x="52.6" y="75.7">100</text>
<text x="52.6" y="72.5">R5</text>
<text x="161" y="74">C13</text>
<text x="161" y="77.5">C14</text>
<text x="168.2" y="77.6">100nF</text>
<text x="52.6" y="82.7">100</text>
<text x="52.6" y="79.5">R6</text>
<text x="52.6" y="83.1">R7</text>
<text x="168.2" y="81.1">100nF</text>
<text x="201.6" y="83.1">470nF</text>
<text x="201.6" y="79.9">C26</text>
<text x="52.6" y="86.3">100</text>
<text x="143.4" y="87.8">100nF</text>
<text x="143.4" y="84.6">C16</text>
<text x="166.4" y="88.1">100nF</text>
<text x="166.4" y="84.9">C15</text>
<text x="181.6" y="86.6">10uH</text>
<text x="181.6" y="89.8">L3</text>
<text x="242.7" y="88.7">DB127V-5.0-4P-GN-S</text>
<text x="212.2" y="93.7">470nF</text>
<text x="212.2" y="90.5">C28</text>
<text x="242.7" y="92">U4</text>
<text x="361.6" y="93.4">IO2</text>
<text x="147" y="99">C17</text>
<text x="181.6" y="97.2">10uH</text>
<text x="181.6" y="100.4">L4</text>
<text x="261.6" y="100.4">C37</text>
<text x="269.5" y="96.9">C38</text>
<text x="280.5" y="101.9">100uF</text>
<text x="280.5" y="98.7">C39</text>
<text x="301.6" y="96.9">IO13</text>
<text x="46.2" y="105.7">R2</text>
<text x="58.2" y="105.7">C5</text>
<text x="147" y="102.2">100nF</text>
<text x="259.9" y="102.2">100nF</text>
<text x="269.6" y="102.2">10uF</text>
<text x="46.2" y="109">10k</text>
<text x="58.2" y="108.9">1uF</text>
<text x="333" y="113.2">U5</text>
<text x="333" y="116.5">ESP32-WROVER-IE(8MB)</text>
<text x="291" y="149.8">C18</text>
<text x="301.8" y="149.8">C20</text>
<text x="315.9" y="149.8">C23</text>
<text x="344" y="149.8">C32</text>
<text x="356.5" y="149.8">C49</text>
<text x="368.9" y="149.8">C70</text>
<text x="381.2" y="149.8">C72</text>
<text x="99.9" y="153.3">TP_1V3</text>
<text x="176.4" y="151.6">VDD</text>
<text x="265.2" y="153.4">100nF</text>
<text x="265.2" y="150.2">C9</text>
<text x="291" y="153">10uF</text>
<text x="301.6" y="153">470uF</text>
<text x="315.7" y="153">470uF</text>
<text x="328.7" y="155.2">100nF</text>
<text x="328.7" y="152">C33</text>
<text x="344" y="153">10uF</text>
<text x="356.3" y="153">470uF</text>
<text x="368.7" y="153">470uF</text>
<text x="381" y="153">470uF</text>
<text x="101.1" y="156.9">3V3</text>
<text x="161.9" y="159.1">M7</text>
<text x="35.6" y="165.7">R26</text>
<text x="66.7" y="166.6">U6</text>
<text x="161.9" y="162.3">D3</text>
<text x="35.6" y="168.9">0</text>
<text x="66.7" y="169.9">XL1509-3.3E1</text>
<text x="265.2" y="171.2">100nF</text>
<text x="301.6" y="171.5">470uF</text>
<text x="315.7" y="171.5">470uF</text>
<text x="330.5" y="171">100nF</text>
<text x="109.9" y="179.7">0</text>
<text x="109.9" y="176.5">R30</text>
<text x="183.9" y="176.5">100k</text>
<text x="183.9" y="179.7">R11</text>
<text x="265.2" y="174.3">C19</text>
<text x="291" y="177.7">10uF</text>
<text x="291" y="174.5">C21</text>
<text x="301.6" y="174.7">C22</text>
<text x="315.7" y="174.7">C24</text>
<text x="330.5" y="174.2">C31</text>
<text x="344" y="177.7">10uF</text>
<text x="344" y="174.5">C34</text>
<text x="356.3" y="177.7">470uF</text>
<text x="356.5" y="174.5">C50</text>
<text x="368.7" y="177.7">470uF</text>
<text x="368.9" y="174.5">C71</text>
<text x="381" y="177.7">470uF</text>
<text x="381.2" y="174.5">C73</text>
<text x="28.2" y="184.8">10uF 10uF</text>
<text x="28.2" y="181.6">C4</text>
<text x="37" y="181.6">C2</text>
<text x="191.7" y="181.8">DC-044A-A250</text>
<text x="191.7" y="184.9">DC2</text>
<text x="19.8" y="191.9">10k</text>
<text x="19.8" y="188.6">R32</text>
<text x="65.2" y="195.9">L5</text>
<text x="203.8" y="196">MDD50N03D</text>
<text x="218.4" y="192.8">Q3</text>
<text x="65.2" y="199">68uH</text>
<text x="24.3" y="207.8">KT-0603R</text>
<text x="24.3" y="204.6">LED1</text>
<text x="49" y="209.8">D1</text>
<text x="84.7" y="208">C7</text>
<text x="97" y="208">C8</text>
<text x="155.8" y="208.4">C29</text>
<text x="184.9" y="207.8">U8</text>
<text x="302" y="209.4">100</text>
<text x="302" y="206.2">R31</text>
<text x="49" y="213">B5819W_C8598</text>
<text x="84.7" y="211.2">22uF</text>
<text x="97" y="211.2">100uF</text>
<text x="155.2" y="215.1">C81</text>
<text x="155.8" y="211.6">100nF</text>
<text x="184.9" y="211">LM74700QDBVRQ1</text>
<text x="241.7" y="213.3">C80</text>
<text x="261.5" y="215.1">IRM-H638T/TR2(DX)</text>
<text x="261.5" y="211.9">LED23</text>
<text x="95.1" y="220.8">TP_3V</text>
<text x="155.2" y="218.3">1uF</text>
<text x="241.7" y="216.5">10uF</text>
<text x="314.5" y="221.8">10K</text>
<text x="314.5" y="218.6">R72</text>
<text x="95.1" y="223.9">GND</text>
<text x="309.3" y="233">C48</text>
<text x="287.5" y="238.3">C47</text>
<text x="309.3" y="236.3">100nF</text>
<text x="287.3" y="241.6">10uF</text>
</g>
<g font-size="3.2" fill="#00f">
<text x="334.8" y="39.3" transform="rotate(-90 334.8 39.3)">39</text>
<text x="315.3" y="46">2</text>
<text x="318.8" y="47.8">3V3</text>
<text x="336.2" y="47.3" transform="rotate(-90 336.2 47.3)">GND</text>
<text x="343.6" y="47.8">IO23</text>
<text x="353" y="46">37</text>
<text x="315.3" y="49.6">3</text>
<text x="318.8" y="51.3">EN</text>
<text x="343.6" y="51.3">IO22</text>
<text x="353" y="49.6">36</text>
<text x="353" y="53.1">35</text>
<text x="315.3" y="56.6">5</text>
<text x="318.8" y="58.4">SENSOR_VN</text>
<text x="342.6" y="58.4">RXD0</text>
<text x="342.9" y="54.9">TXD0</text>
<text x="353" y="56.6">34</text>
<text x="75.4" y="60.1">3</text>
<text x="75.4" y="63.7">4</text>
<text x="78.9" y="61.9">ADR/FAULT#</text>
<text x="78.9" y="65.4">VR_DIG</text>
<text x="105.1" y="61.9">OUT_A+</text>
<text x="105.6" y="65.4">BST_A+</text>
<text x="120.1" y="63.7">25</text>
<text x="120.1" y="60.1">26</text>
<text x="315.3" y="63.7">7</text>
<text x="315.3" y="60.1">6</text>
<text x="318.8" y="65.4">IO35</text>
<text x="318.8" y="61.9">IO34</text>
<text x="343.6" y="61.9">IO21</text>
<text x="346.9" y="65.4">NC</text>
<text x="353" y="60.1">33</text>
<text x="353" y="63.7">32</text>
<text x="75.4" y="70.7">6</text>
<text x="120.1" y="70.7">23</text>
<text x="241.2" y="70.7">4</text>
<text x="315.3" y="70.7">9</text>
<text x="315.3" y="67.2">8</text>
<text x="318.8" y="69">IO32</text>
<text x="343.6" y="69">IO19</text>
<text x="353" y="67.2">31</text>
<text x="353" y="70.7">30</text>
<text x="75.4" y="74.3">7</text>
<text x="75.4" y="77.8">8</text>
<text x="78.9" y="72.5">LRCLK</text>
<text x="78.9" y="76">SCLK</text>
<text x="106.2" y="72.5">OUT_A-</text>
<text x="106.7" y="76">BST_A-</text>
<text x="120.1" y="77.8">21</text>
<text x="120.1" y="74.3">22</text>
<text x="221.8" y="74.3">4</text>
<text x="221.8" y="77.8">2</text>
<text x="225.3" y="76">43</text>
<text x="231.2" y="77.8">1</text>
<text x="231.2" y="74.3">3</text>
<text x="241.2" y="77.8">2</text>
<text x="241.2" y="74.3">3</text>
<text x="244.7" y="76">3</text>
<text x="244.7" y="72.5">4</text>
<text x="313.3" y="77.8">11</text>
<text x="313.3" y="74.3">10</text>
<text x="318.8" y="76">IO25</text>
<text x="318.8" y="72.5">IO33</text>
<text x="343.6" y="72.5">IO18</text>
<text x="345.6" y="76">IO5</text>
<text x="353" y="74.3">29</text>
<text x="353" y="77.8">28</text>
<text x="75.4" y="81.3">9</text>
<text x="78.9" y="79.6">SDIN</text>
<text x="78.9" y="83.1">SDOUT</text>
<text x="106.2" y="83.1">OUT_B-</text>
<text x="106.7" y="79.6">BST_B-</text>
<text x="120.1" y="81.3">20</text>
<text x="225.3" y="79.6">21</text>
<text x="241.2" y="81.3">1</text>
<text x="244.7" y="83.1">1</text>
<text x="244.7" y="79.6">2</text>
<text x="313.3" y="81.3">12</text>
<text x="318.8" y="83.1">IO27</text>
<text x="318.8" y="79.6">IO26</text>
<text x="346.9" y="79.6">NC</text>
<text x="346.9" y="83.1">NC</text>
<text x="353" y="81.3">27</text>
<text x="73.4" y="84.8">10</text>
<text x="73.4" y="88.4">11</text>
<text x="78.9" y="86.6">SDA</text>
<text x="120.1" y="88.4">18</text>
<text x="313.3" y="88.4">14</text>
<text x="313.3" y="84.8">13</text>
<text x="318.8" y="86.6">IO14</text>
<text x="345.6" y="86.6">IO4</text>
<text x="353" y="84.8">26</text>
<text x="353" y="88.4">25</text>
<text x="73.4" y="91.9">12</text>
<text x="78.9" y="90.1">SCL</text>
<text x="78.9" y="93.7">PDN#</text>
<text x="105.1" y="93.7">OUT_B+</text>
<text x="105.6" y="90.1">BST_B+</text>
<text x="120.1" y="91.9">17</text>
<text x="313.3" y="95.4">16</text>
<text x="318.8" y="90.1">IO12</text>
<text x="345.6" y="90.1">IO0</text>
<text x="345.6" y="93.7">IO2</text>
<text x="353" y="91.9">24</text>
<text x="353" y="95.4">23</text>
<text x="313.3" y="99">17</text>
<text x="318.8" y="100.7">NC</text>
<text x="318.8" y="97.2">IO13</text>
<text x="343.6" y="97.2">IO15</text>
<text x="346.9" y="100.7">NC</text>
<text x="353" y="99">22</text>
<text x="313.3" y="106">19</text>
<text x="313.3" y="102.5">18</text>
<text x="318.8" y="107.8">NC</text>
<text x="318.8" y="104.2">NC</text>
<text x="346.9" y="104.2">NC</text>
<text x="346.9" y="107.8">NC</text>
<text x="353" y="102.5">21</text>
<text x="353" y="106">20</text>
<text x="199.1" y="162.5">4</text>
<text x="199.1" y="166">1</text>
<text x="199.1" y="169.5">3</text>
<text x="199.1" y="173">2</text>
<text x="52.5" y="174.8">1</text>
<text x="52.5" y="178.3">2</text>
<text x="56" y="176.6">VIN</text>
<text x="199.1" y="176.6">5</text>
<text x="52.5" y="181.9">3</text>
<text x="52.5" y="185.4">4</text>
<text x="56" y="180.1">OUT</text>
<text x="56" y="183.6">FB</text>
<text x="56" y="187.1">ON/OFF</text>
<text x="168.9" y="215.4">1</text>
<text x="203" y="215.4">6</text>
<text x="172.4" y="217.1">VCAP</text>
<text x="190" y="217.1">ANODE</text>
<text x="193" y="220.7">GATE</text>
<text x="203" y="218.9">5</text>
<text x="264.3" y="218.9">1</text>
<text x="268.8" y="220.3">GND</text>
<text x="282" y="220.3">VCC</text>
<text x="291" y="218.9">4</text>
<text x="168.9" y="222.4">3</text>
<text x="172.4" y="224.2">EN</text>
<text x="185.9" y="224.2">CATHODE</text>
<text x="203" y="222.4">4</text>
<text x="264.3" y="226">2</text>
<text x="268.8" y="227.4">GND</text>
<text x="281.8" y="227.4">OUT</text>
<text x="291" y="226">3</text>
</g>
<g font-size="3.2">
<text x="315.3" y="42.5">1</text>
<text x="318.8" y="44.3">GND</text>
<text x="344.2" y="44.3">GND</text>
<text x="353" y="42.5">38</text>
<text x="75.4" y="53.1">1</text>
<text x="78.9" y="54.9">DGND</text>
<text x="75.4" y="67.2">5</text>
<text x="78.9" y="69">DGND</text>
<text x="109.4" y="69">PGND</text>
<text x="120.1" y="67.2">24</text>
<text x="109.4" y="86.6">PGND</text>
<text x="120.1" y="84.8">19</text>
<text x="313.3" y="91.9">15</text>
<text x="318.8" y="93.7">GND</text>
<text x="73.4" y="99">14</text>
<text x="78.9" y="100.7">AGND</text>
<text x="100.2" y="101.5" transform="rotate(-90 100.2 101.5)">EP</text>
<text x="98.4" y="107" transform="rotate(-90 98.4 107)">29</text>
<text x="74.3" y="176.6">GND</text>
<text x="83.1" y="178.3">7</text>
<text x="83.1" y="174.8">8</text>
<text x="74.3" y="183.6">GND</text>
<text x="74.3" y="180.1">GND</text>
<text x="83.1" y="185.4">5</text>
<text x="83.1" y="181.9">6</text>
<text x="74.3" y="187.1">GND</text>
<text x="168.9" y="218.9">2</text>
<text x="172.4" y="220.7">GND</text>
</g>
<g font-size="3.2" fill="#f00">
<text x="120.1" y="53.1">28</text>
<text x="315.3" y="53.1">4</text>
<text x="75.4" y="56.6">2</text>
<text x="78.9" y="58.4">DVDD</text>
<text x="109.7" y="58.4">PVDD</text>
<text x="109.7" y="54.9">PVDD</text>
<text x="120.1" y="56.6">27</text>
<text x="318.8" y="54.9">SENSOR_VP</text>
<text x="73.4" y="95.4">13</text>
<text x="120.1" y="95.4">16</text>
<text x="78.9" y="97.2">AVDD</text>
<text x="109.7" y="100.7">PVDD</text>
<text x="109.7" y="97.2">PVDD</text>
<text x="120.1" y="99">15</text>
</g>
<g font-size="1.4" fill="#238d23">
<text x="216.3" y="200.6" transform="rotate(-90 216.3 200.6)">S</text>
<text x="223.7" y="200.6" transform="rotate(-90 223.7 200.6)">D</text>
<text x="220.5" y="204.8" transform="rotate(-90 220.5 204.8)">G</text>
</g>
</svg>
